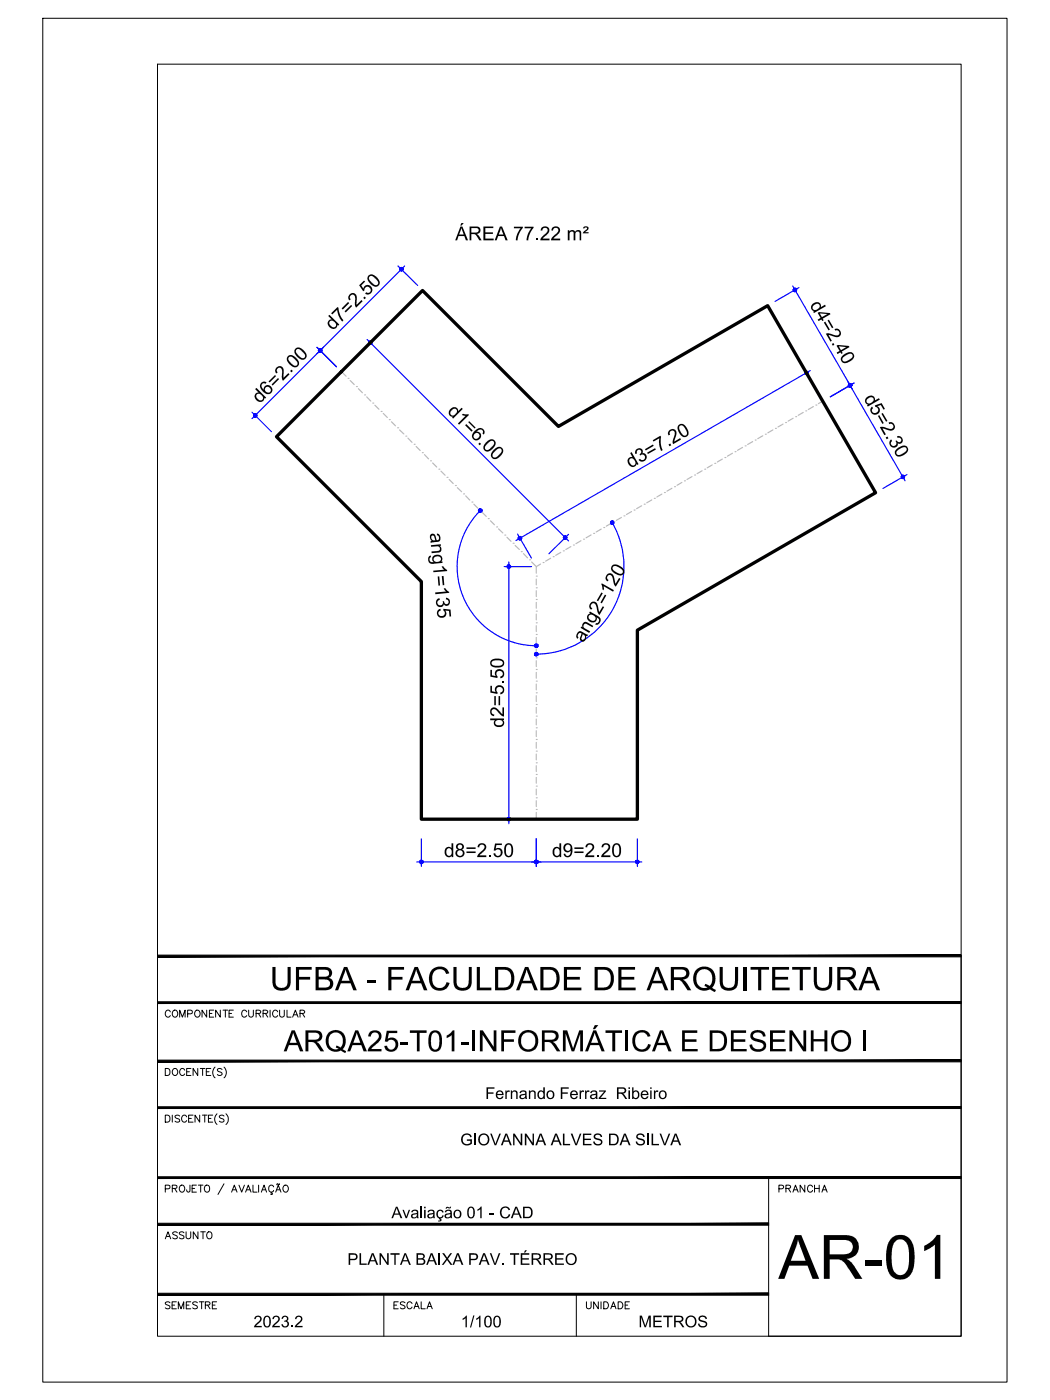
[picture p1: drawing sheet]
<svg xmlns="http://www.w3.org/2000/svg" width="229mm" height="305mm" viewBox="0 0 229 305" stroke-linecap="round" stroke-linejoin="round" font-family="sans-serif">
<!-- layer: ARQ_EIXO CINZA 04 -->
<g fill="none" stroke="#bababa" stroke-width=".25">
<path d="M74.3 80.9l1.1 1M75.8 82.4h.1M76.2 82.8l.9 .9M77.6 84.2h.1M78 84.6l.9 .9M79.4 86h.1M79.8 86.4l.9 .9M81.2 87.8h.1M81.6 88.2l.9 .9M83 89.6h.1M83.4 90l.9 .9M84.8 91.4h.1"/>
<path d="M85.2 91.8l.9 .9M86.6 93.1h.1M87 93.6l.9 .9M88.3 95h.1M88.8 95.4l.9 .9M90.2 96.7h.1M90.6 97.2l.9 .9M91.9 98.6h.1M92.4 99l.9 .9M157.3 99.9l-1.1 .7M157.8 99.6h.1M159.5 98.7l-1.1 .6"/>
<path d="M160 98.3h.1M161.7 97.4l-1.1 .6M162.2 97.1h.1M163.9 96.1l-1.1 .7M164.4 95.8h.1M166.1 94.9l-1.1 .6M166.6 94.5h.1M168.3 93.6l-1.1 .6M168.8 93.3h.1M170.5 92.3l-1.1 .7M171 92h.1M172.7 91.1l-1.1 .6"/>
<path d="M173.2 90.7h.1M174.9 89.8l-1.1 .6M175.4 89.5h.1M177.1 88.5l-1.1 .7M177.6 88.2h.1M179.1 87.3l-.9 .6M93.7 100.3h.1M94.2 100.8l.9 .9M95.5 102.2h.1M96 102.6l.9 .9M97.3 103.9h.1M97.8 104.4l.9 .9"/>
<path d="M99.1 105.7h.1M99.6 106.2l.9 .9M100.9 107.5h.1M101.4 108l.9 .9M102.7 109.3h.1M103.2 109.8l.9 .9M104.5 111.1h.1M105 111.5l.9 .9M106.3 112.9h.1M106.8 113.4l.9 .9M108.1 114.7h.1M108.5 115.1l1 .9"/>
<path d="M109.9 116.5h.1M110.4 117l.9 .9M111.7 118.3h.1M112.1 118.7l1 .9M122.6 119.9h.1M124.3 119l-1.1 .6M124.8 118.7h.1M126.5 117.7l-1.1 .7M127 117.4h.1M128.7 116.5l-1.1 .6M129.2 116.1h.1M130.9 115.2l-1.1 .6"/>
<path d="M131.4 114.9h.1M133.1 113.9l-1.1 .7M133.6 113.6h.1M135.3 112.6l-1.1 .7M135.8 112.3h.1M137.5 111.4l-1.1 .6M138 111h.1M139.7 110.1l-1.1 .6M140.3 109.8h.1M141.9 108.8l-1.1 .7M142.5 108.5h.1M144.1 107.6l-1.1 .6"/>
<path d="M144.7 107.2h.1M146.3 106.3l-1.1 .6M146.9 106h.1M148.5 105l-1.1 .7M149 104.7h.1M150.7 103.8l-1.1 .6M152.9 102.5l-1.1 .6M153.4 102.2h.1M155.1 101.2l-1.1 .7M155.6 100.9h.1M113.5 120.1h.1M114 120.5l.9 1"/>
<path d="M115.3 121.9h.1M115.7 122.3l1.1 1.1M116.8 138.1h.1M116.8 135.6h.1M116.8 133.1h.1M116.8 130.5h.1M116.8 128h.1M116.8 125.4h.1M116.8 126.1v1.2M116.8 128.6v1.3M116.8 131.1v1.3M116.8 133.7v1.3"/>
<path d="M116.8 136.2v1.3M116.8 138.8v1.2M117.7 122.8l-.9 .6v1.4M118.2 122.5h.1M119.9 121.5l-1.1 .7M120.4 121.2h.1M122.1 120.3l-1.1 .6M116.8 158.5h.1M116.8 155.9h.1M116.8 153.4h.1M116.8 150.8h.1M116.8 148.3h.1"/>
<path d="M116.8 145.8h.1M116.8 143.2h.1M116.8 140.7h.1M116.8 141.3v1.3M116.8 143.8v1.3M116.8 146.4v1.3M116.8 148.9v1.3M116.8 151.5v1.2M116.8 154v1.3M116.8 156.5v1.3M116.8 159.1v1.3M116.8 176.2h.1"/>
<path d="M116.8 173.7h.1M116.8 171.2h.1M116.8 168.6h.1M116.8 166.1h.1M116.8 163.5h.1M116.8 161h.1M116.8 161.6v1.3M116.8 164.2v1.2M116.8 166.7v1.3M116.8 169.2v1.3M116.8 171.8v1.3M116.8 174.3v1.3"/>
<path d="M116.8 176.9v1.5"/>
</g>
<!-- layer: COTA AZUL -->
<g fill="none" stroke="#00f" stroke-width=".25">
<path d="M86.7 57.9l4.2 4.2M88.1 57.9l-33.2 33.2M69 75.6l4.2 4.2M79.9 73.9l43.9 43.9M81.3 73.9l-4.2 4.2M172.6 62.3l13 22.5M173.9 62.6l-5.2 3M54.9 89.7l4.2 4.3M175 80.3l3.1 5.2M176.4 80.7l-64.1 37M184.6 83.1l12.5 21.6M185.9 83.4l-5.1 3"/>
<path d="M104.6 111.1a17.3 17.3 0 0 0-3.8 18.8 17.3 17.3 0 0 0 16 10.7M112.7 116.3l3 5.2M123.8 116.3l-4.3 4.3M133.3 113.8a19.1 19.1 0 0 1-16.5 28.6M197.4 103.3l-5.2 3M109.8 123.4h5.9M110.8 122.3v57M109.8 178.4h5.9M90.8 187.7h48.9M91.7 182.6v6M116.8 182.6v6M138.8 182.6v6"/>
</g>
<g fill="#00f" stroke="#00f" stroke-width=".22">
<path d="M80.3 74.3v.2l.3 .1zM80.3 74.5l.3 .1-.3 .1zM80.3 74.7v.2l.3-.3z"/>
<path d="M80.3 74.9l.2 .1 .1-.4zM80.6 74.6l.1 .4h-.2zM80.6 74.6l.1 .4 .2-.1z"/>
<path d="M80.6 74.6l.3 .3 .1-.2zM80.6 74.6l.4-.1v.2zM80.9 74.3l-.3 .3 .4-.1z"/>
<path d="M80.7 74.3l-.1 .3 .3-.3zM80.5 74.3h.2l-.1 .3zM80.3 74.3l.3 .3-.1-.3z"/>
<path d="M123.1 117.1l.2 .2 .1-.2zM123.1 117.1l.3-.1v.1zM123.3 116.8l-.2 .3 .3-.1z"/>
<path d="M123.1 116.7v.4l.2-.3zM123 116.7h.1v.4zM122.8 116.8l.3 .3-.1-.4z"/>
<path d="M122.8 116.8l-.1 .2 .4 .1zM122.7 117l.4 .1h-.4zM122.7 117.1l.1 .2 .3-.2z"/>
<path d="M122.8 117.3l.2 .1 .1-.3zM123.1 117.1v.3h-.1zM123.1 117.1v.3l.2-.1z"/>
<path d="M110.6 123l.2 .4v-.4zM110.6 123l.2 .4-.4-.3zM110.4 123.1v.3h.4z"/>
<path d="M110.4 123.4v.1l.4-.1zM110.4 123.5l.4-.1-.2 .3zM110.8 123.4l-.2 .3h.2z"/>
<path d="M110.8 123.4v.3h.2zM110.8 123.4l.3 .1-.1 .2zM110.8 123.4l.3 .1 .1-.1z"/>
<path d="M110.8 123.4h.4l-.1-.3zM111 123l.1 .1-.3 .3zM110.8 123v.4l.2-.4z"/>
<path d="M110.8 178.4v.3l.2-.1zM110.8 178.4l.3 .1-.1 .1zM110.8 178.4l.3 .1 .1-.1z"/>
<path d="M110.8 178.4h.4l-.1-.3zM111 178l.1 .1-.3 .3zM110.8 178v.4l.2-.4z"/>
<path d="M110.6 178l.2 .4v-.4zM110.6 178l.2 .4-.4-.3zM110.4 178.1v.3h.4z"/>
<path d="M110.4 178.4v.1l.4-.1zM110.4 178.5l.4-.1-.2 .2zM110.8 178.4l-.2 .2 .2 .1z"/>
<path d="M112.9 117.3l.1 .2 .2-.3zM113.2 117.2v.4l-.2-.1zM113.2 117.2v.4l.2-.1z"/>
<path d="M113.2 117.2l.2 .3 .1-.2zM113.2 117.2h.4l-.1 .1zM113.2 117.2h.4l-.1-.2z"/>
<path d="M113.4 116.8l-.2 .4 .3-.2zM113.2 116.8h.2l-.2 .4zM113 116.8l.2 .4v-.4z"/>
<path d="M113 116.8l-.1 .2 .3 .2zM112.9 117l.3 .2h-.4zM112.8 117.2l.1 .1 .3-.1z"/>
<path d="M175.7 80.9l-.1 .3 .3-.2zM175.6 80.8l.1 .1-.1 .3zM175.3 80.9l.3 .3v-.4z"/>
<path d="M175.2 81l.4 .2-.3-.3zM175.2 81l.4 .2h-.4zM175.2 81.2v.2l.4-.2z"/>
<path d="M175.2 81.4l.1 .1 .3-.3zM175.6 81.2v.3h-.3zM175.6 81.2v.3h.1z"/>
<path d="M175.6 81.2l.1 .3 .2-.1zM175.6 81.2h.3v.2zM175.6 81.2h.3v-.2z"/>
<path d="M172.9 62.8l-.1 .1 .3 .2zM172.8 62.9l.3 .2h-.4zM172.7 63.1l.1 .2 .3-.2z"/>
<path d="M172.8 63.3l.1 .2 .2-.4zM173.1 63.1v.4h-.2zM173.1 63.1v.4h.2z"/>
<path d="M173.1 63.1l.2 .4 .1-.2zM173.1 63.1h.3v.2zM173.1 63.1h.3v-.2z"/>
<path d="M173.3 62.8l-.2 .3 .3-.2zM173.1 62.7l.2 .1-.2 .3zM172.9 62.8l.2 .3v-.4z"/>
<path d="M185.1 83.9l.2 .3 .1-.1zM185.1 83.9h.4l-.1 .2zM185.1 83.9h.4l-.1-.2z"/>
<path d="M185.3 83.6l-.2 .3 .3-.2zM185.1 83.5l.2 .1-.2 .3zM184.9 83.6l.2 .3v-.4z"/>
<path d="M184.9 83.6l-.2 .1 .4 .2zM184.7 83.7l.4 .2h-.4zM184.7 83.9v.2l.4-.2z"/>
<path d="M184.7 84.1l.2 .1 .2-.3zM185.1 83.9v.4l-.2-.1zM185.1 83.9v.4l.2-.1z"/>
<path d="M184.9 83.6l-.2 .1 .4 .2zM184.7 83.7l.4 .2h-.4zM184.7 83.9v.2l.4-.2z"/>
<path d="M184.7 84.1l.2 .1 .2-.3zM185.1 83.9v.4l-.2-.1zM185.1 83.9v.4l.2-.1z"/>
<path d="M185.1 83.9l.2 .3 .1-.1zM185.1 83.9h.4l-.1 .2zM185.1 83.9h.4l-.1-.2z"/>
<path d="M185.3 83.6l-.2 .3 .3-.2zM185.1 83.5l.2 .1-.2 .3zM184.9 83.6l.2 .3v-.4z"/>
<path d="M196.6 103.8l.2 .3 .1-.1zM196.6 103.8h.3v.2zM196.6 103.8h.3v-.2z"/>
<path d="M196.8 103.5l-.2 .3 .3-.2zM196.6 103.5h.2l-.2 .3zM196.4 103.5l.2 .3v-.3z"/>
<path d="M196.4 103.5l-.1 .1 .3 .2zM196.3 103.6l.3 .2h-.4zM196.2 103.8l.1 .2 .3-.2z"/>
<path d="M196.3 104l.1 .1 .2-.3zM196.6 103.8v.4l-.2-.1zM196.6 103.8v.4l.2-.1z"/>
<path d="M69.8 75.9l-.1 .4 .3-.3zM69.6 75.9h.2l-.1 .4zM69.4 76l.3 .3-.1-.4z"/>
<path d="M69.4 76l-.1 .2 .4 .1zM69.3 76.2l.4 .1-.4 .1zM69.3 76.4l.1 .2 .3-.3z"/>
<path d="M69.4 76.6l.2 .1 .1-.4zM69.7 76.3l.1 .4h-.2zM69.7 76.3l.1 .4 .2-.1z"/>
<path d="M69.7 76.3l.3 .3 .1-.2zM69.7 76.3l.4-.1v.2zM69.7 76.3l.4-.1-.1-.2z"/>
<path d="M55.5 90.4l-.2 .3 .2 .1zM55.5 90.4l.2 .4h-.2zM55.5 90.4l.2 .4 .1-.1z"/>
<path d="M55.5 90.4l.3 .3 .1-.1zM55.5 90.4l.4-.1v.3zM55.5 90.4l.4-.1-.1-.1z"/>
<path d="M55.7 90.1l-.2 .3 .3-.2zM55.5 90.1h.2l-.2 .3zM55.3 90.2l.2 .2v-.3z"/>
<path d="M55.3 90.2l-.1 .1 .3 .1zM55.2 90.3l.3 .1-.3 .2zM55.2 90.6l.1 .1 .2-.3z"/>
<path d="M69.4 76.6l.2 .1 .1-.4zM69.7 76.3l.1 .4h-.2zM69.7 76.3l.1 .4 .2-.1z"/>
<path d="M69.7 76.3l.3 .3 .1-.2zM69.7 76.3l.4-.1v.2zM69.7 76.3l.4-.1-.1-.2z"/>
<path d="M69.8 75.9l-.1 .4 .3-.3zM69.6 75.9h.2l-.1 .4zM69.4 76l.3 .3-.1-.4z"/>
<path d="M69.4 76l-.1 .2 .4 .1zM69.3 76.2l.4 .1-.4 .1zM69.3 76.4l.1 .2 .3-.3z"/>
<path d="M87.5 58.3l-.1 .3 .2-.3zM87.3 58.3h.2l-.1 .3zM87.1 58.3l.3 .3-.1-.3z"/>
<path d="M87.1 58.3l-.1 .2 .4 .1zM87 58.5l.4 .1-.4 .1zM87 58.7l.1 .2 .3-.3z"/>
<path d="M87.1 58.9l.2 .1 .1-.4zM87.4 58.6l.1 .4h-.2zM87.4 58.6l.1 .4 .1-.1z"/>
<path d="M87.4 58.6l.2 .3 .2-.2zM87.4 58.6l.4-.1v.2zM87.6 58.3l-.2 .3 .4-.1z"/>
<path d="M116.8 187.7h.3v-.2zM116.9 187.3l.2 .2-.3 .2zM116.8 187.3v.4l.1-.4z"/>
<path d="M116.6 187.3l.2 .4v-.4zM116.4 187.5l.2-.2 .2 .4zM116.4 187.5v.2h.4z"/>
<path d="M116.4 187.7v.1l.4-.1zM116.4 187.8l.4-.1-.2 .3zM116.8 187.7l-.2 .3h.2z"/>
<path d="M116.8 187.7v.3h.1zM116.8 187.7l.3 .1-.2 .2zM116.8 187.7l.3 .1v-.1z"/>
<path d="M91.4 187.7v.1l.3-.1zM91.4 187.8l.3-.1-.1 .3zM91.7 187.7l-.1 .3h.1z"/>
<path d="M91.7 187.7v.3h.2zM91.7 187.7l.4 .1-.2 .2zM91.7 187.7l.4 .1v-.1z"/>
<path d="M91.7 187.7h.4v-.2zM91.9 187.3l.2 .2-.4 .2zM91.7 187.3v.4l.2-.4z"/>
<path d="M91.6 187.3l.1 .4v-.4zM91.6 187.3l.1 .4-.3-.2zM91.4 187.5v.2h.3z"/>
<path d="M138.8 187.7h.3v-.2zM138.9 187.3l.2 .2-.3 .2zM138.8 187.3v.4l.1-.4z"/>
<path d="M138.6 187.3l.2 .4v-.4zM138.6 187.3l.2 .4-.4-.2zM138.4 187.5v.2h.4z"/>
<path d="M138.4 187.7v.1l.4-.1zM138.4 187.8l.4-.1-.2 .3zM138.8 187.7l-.2 .3h.2z"/>
<path d="M138.8 187.7v.3h.1zM138.8 187.7l.3 .1-.2 .2zM138.8 187.7l.3 .1v-.1z"/>
<path d="M116.4 187.7v.1l.4-.1zM116.4 187.8l.4-.1-.2 .3zM116.8 187.7l-.2 .3h.2z"/>
<path d="M116.8 187.7v.3h.1zM116.8 187.7l.3 .1-.2 .2zM116.8 187.7l.3 .1v-.1z"/>
<path d="M116.8 187.7h.3v-.2zM116.9 187.3l.2 .2-.3 .2zM116.8 187.3v.4l.1-.4z"/>
<path d="M116.6 187.3l.2 .4v-.4zM116.4 187.5l.2-.2 .2 .4zM116.4 187.5v.2h.4z"/>
<path d="M104.6 110.8v.4l.2-.3zM104.5 110.8h.1v.4zM104.3 110.9l.3 .3-.1-.4z"/>
<path d="M104.3 110.9l-.1 .1 .4 .2zM104.2 111l.4 .2-.4 .1zM104.2 111.3l.1 .1 .3-.2z"/>
<path d="M104.3 111.4l.2 .1 .1-.3zM104.6 111.2v.3h-.1zM104.6 111.2v.3l.2-.1z"/>
<path d="M104.6 111.2l.2 .2 .1-.1zM104.6 111.2l.3-.2v.3zM104.8 110.9l-.2 .3 .3-.2z"/>
<path d="M116.8 140.6h.3v-.2zM116.9 140.3l.2 .1-.3 .2zM116.8 140.2v.4l.1-.3z"/>
<path d="M116.6 140.3l.2 .3v-.4zM116.4 140.4l.2-.1 .2 .3zM116.4 140.4v.2h.4z"/>
<path d="M116.4 140.6v.2l.4-.2zM116.4 140.8l.4-.2-.2 .3zM116.8 140.6l-.2 .3 .2 .1z"/>
<path d="M116.8 140.6v.4l.1-.1zM116.8 140.6l.3 .2-.2 .1zM116.8 140.6l.3 .2v-.2z"/>
<path d="M116.4 142.5v.1l.4-.1zM116.4 142.6l.4-.1-.2 .2zM116.8 142.5l-.2 .2 .2 .1z"/>
<path d="M116.8 142.5v.3l.1-.1zM116.8 142.5l.3 .1-.2 .1zM116.8 142.5l.3 .1v-.1z"/>
<path d="M116.8 142.5h.3v-.3zM116.9 142.1l.2 .1-.3 .3zM116.8 142.1v.4l.1-.4z"/>
<path d="M116.6 142.1l.2 .4v-.4zM116.4 142.2l.2-.1 .2 .4zM116.4 142.2v.3h.4z"/>
<path d="M133.1 113.5l-.1 .1 .3 .2zM133 113.6l.3 .2h-.4zM132.9 113.8l.1 .2 .3-.2z"/>
<path d="M133 114l.1 .1 .2-.3zM133.3 113.8v.4l-.2-.1zM133.3 113.8v.4l.2-.1z"/>
<path d="M133.3 113.8l.2 .3 .1-.1zM133.3 113.8h.3v.2zM133.3 113.8h.3v-.2z"/>
<path d="M133.5 113.5l-.2 .3 .3-.2zM133.3 113.4l.2 .1-.2 .3zM133.1 113.5l.2 .3v-.4z"/>
</g>
<!-- layer: 0 -->
<path d="M74.3 80.9l17.7-17.7 29.6 29.6 45.5-26.3 23.5 40.8-51.8 29.9v41.2h-47.1v-51.8l-31.5-31.5z" fill="none" stroke="#000" stroke-width=".72"/>
<!-- layer: MRG_EXTERNA -->
<path d="M9.3 4h209.9v296.9h-209.9z" fill="none" stroke="#000" stroke-width=".22"/>
<!-- layer: MRG_INTERNA -->
<path d="M34.3 14h175v276.9h-175z" fill="none" stroke="#000" stroke-width=".22"/>
<!-- layer: SIMB_01 -->
<g fill="#000" stroke="#000" stroke-width=".22">
<path d="M34.3 218.1v.4l175-.4zM34.3 218.5l175-.4v.4z"/>
<path d="M34.3 207.9v.4l175-.4zM34.3 208.3l175-.4v.4z"/>
<path d="M34.3 230.8v.4l175-.4zM34.3 231.2l175-.4v.4z"/>
<path d="M34.3 256.2v.4l175-.4zM34.3 256.6l175-.4v.4z"/>
<path d="M34.3 241v.3l175-.3zM34.3 241.3l175-.3v.3z"/>
<path d="M34.3 266.3v.4l133-.4zM34.3 266.7l133-.4v.4z"/>
<path d="M34.3 282h133v-.4zM34.3 281.6h133l-133 .4z"/>
</g>
<g fill="none" stroke="#000" stroke-width=".22">
<path d="M45 219.9v1.5l-1-1.5v1.5M46.5 219.9h-.9v1.5h.9M48 219.9v1.5l-1.1-1.5v1.5M48.6 219.9h1M49.1 219.9v1.5M50.8 219.9h-.9v1.5h.9M54.1 219.9v1.1l.5 .4h.3l.3-.4v-1.1M58.8 219.9v1.5M60.9 219.9v1.1l.4 .4 .5-.2 .1-1.3M62.5 219.9v1.5h.9M209.3 208.1v82.8h-42v-34.5M36 232.6h.5a.82 .82 0 0 1 .5 .8 .82 .82 0 0 1-.5 .7h-.5z"/>
<path d="M37.1 220.3a.56 .56 0 0 0-.7-.4 .56 .56 0 0 0-.4 .6 .63 .63 0 0 0 .2 .8 .63 .63 0 0 0 .9-.2M37.7 220.1a.72 .72 0 0 1 1 .2 .72 .72 0 0 1-.3 1.1 .72 .72 0 0 1-.9-.4 .72 .72 0 0 1 .2-.9zM37.7 232.8a.72 .72 0 0 1 1 .2 .72 .72 0 0 1-.3 1.1 .72 .72 0 0 1-.9-.4 .72 .72 0 0 1 .2-.9zM39.1 221.4v-1.5l.6 1.5 .6-1.5v1.5M40.2 233a.56 .56 0 0 0-.6-.4 .56 .56 0 0 0-.5 .6 .63 .63 0 0 0 .3 .8 .63 .63 0 0 0 .8-.2M40.6 233.3h.6M40.9 220.7l.9-.1v-.5l-.3-.2h-.6v1.5M41.6 232.6h-1v1.5h1M42.7 220a.71 .71 0 0 1 .9 .7 .71 .71 0 0 1-.9 .7l-.3-.5v-.4zM43.1 232.6v1.5l-1.1-1.5v1.5M43.6 232.6h1M44.1 232.6v1.5"/>
<path d="M44.9 233.3h.6M45.6 220.6h.5M45.9 232.6h-1v1.5h1M46.8 232.3a1.57 1.57 0 0 0 0 2.4M48.3 232.8l-.3-.2-.7 .2 .2 .4 .5 .2 .3 .3v.2l-.3 .2-.7-.2M48.8 232.3a1.57 1.57 0 0 1 0 2.4M49.9 220.6h.5M53.7 220.3a.56 .56 0 0 0-.6-.4 .56 .56 0 0 0-.5 .6 .63 .63 0 0 0 .3 .8 .63 .63 0 0 0 .8-.2M55.8 220.6h.8l.2-.4-.4-.3h-.6v1.5M56.3 220.6l.5 .8M57.3 220.6h.8l.2-.4-.4-.3h-.6v1.5M57.8 220.6l.5 .8"/>
<path d="M60.5 220.3a.56 .56 0 0 0-.7-.4 .56 .56 0 0 0-.4 .6 .63 .63 0 0 0 .2 .8 .63 .63 0 0 0 .9-.2M63.7 221.4l.6-1.5 .6 1.5M65.3 220.6h.9l.1-.4-.3-.3h-.7v1.5M65.8 220.6l.5 .8M36 242.8h.5a.82 .82 0 0 1 .5 .7 .82 .82 0 0 1-.5 .8h-.5zM36 258.8l.9-.1 .1-.6-1-.1v1.5M37.5 258.7l1-.1v-.5l-1-.1v1.5M37.5 242.8v1.5M38 258.7l.5 .8M39.1 243l-.3-.2-.7 .2 .2 .4 .7 .3 .1 .2v.2l-.3 .2-.7-.2M39.2 258.2a.72 .72 0 0 1 1 .2 .72 .72 0 0 1-.3 1.1 .72 .72 0 0 1-.9-.4 .72 .72 0 0 1 .2-.9zM40.6 243.2a.56 .56 0 0 0-.6-.4 .56 .56 0 0 0-.5 .6 .63 .63 0 0 0 .3 .8 .63 .63 0 0 0 .8-.2"/>
<path d="M41.1 243.5h.6M41.4 258l-.1 1.4-.4 .1-.2-.1-.1-.4M41.8 258.7h.6M42 242.8h-.9v1.5h.9M42.8 258h-1v1.5h1M43.2 258h1M43.5 242.8v1.5l-1-1.5v1.5M43.7 258v1.5M44.1 242.8h1M44.6 242.8v1.5M44.6 258.2a.63 .63 0 0 1 .8-.1 .63 .63 0 0 1 .2 .9 .57 .57 0 0 1-.5 .6 .57 .57 0 0 1-.6-.6zM45.4 243.5h.5"/>
<path d="M46.3 242.8h-.9v1.5h.9M47.2 242.5a1.57 1.57 0 0 0 0 2.3M48.8 243l-.4-.2-.6 .2 .1 .4 .7 .3 .2 .2v.2l-.4 .2-.6-.2M48.8 257.7l-1.3 2.4M49.2 242.5a1.57 1.57 0 0 1 0 2.3M50.4 259.5l.6-1.5 .6 1.5M50.7 259h.7M52 258l.6 1.5 .6-1.5M53.5 259.5l.6-1.5 .6 1.5M53.7 259h.7M55.1 258v1.5h.9M56.3 258v1.5"/>
<path d="M56.9 259.5l.6-1.5 .5 1.5M57.1 259h.7M59.1 259.5v.3l.2 .2h-.4M59.6 258.4a.6 .6 0 0 0-.9-.3 .6 .6 0 0 0-.2 .9 .54 .54 0 0 0 .4 .5 .54 .54 0 0 0 .7-.3M60 259.5l.6-1.5 .6 1.5M60.2 259h.8M60.3 257.8l-.1 .1M60.3 257.8h.2M60.5 257.8l.1 .1M60.6 257.9h.2M60.9 257.7l-.1 .2M61.8 258.2a.72 .72 0 0 1 1 .2 .72 .72 0 0 1-.3 1.1 .72 .72 0 0 1-.9-.4 .72 .72 0 0 1 .2-.9z"/>
<path d="M83.6 281.8v9.1M125.5 281.8v9.1"/>
</g>
<text font-size="13.3" x="169.5" y="278.4">AR-01</text>
<text font-size="7.1" x="58.8" y="215.6">UFBA - FACULDADE DE ARQUITETURA</text>
<text font-size="6.4" x="61.8" y="228.9">ARQA25-T01-INFORMÁTICA E DESENHO I</text>
<g font-size="4.4">
<text x="168.3" y="260.7">PRANCHA</text>
<text x="34.9" y="270.9">ASSUNTO</text>
<text x="34.9" y="286.1">SEMESTRE</text>
<text x="84.7" y="286.1">ESCALA</text>
<text x="126.3" y="286.1">UNIDADE</text>
</g>
<g font-size="4.2">
<text x="99.1" y="52.3">ÁREA 77.22 m²</text>
<text x="176.2" y="66.4" transform="rotate(60 176.2 66.4)">d4=2.40</text>
<text x="72.4" y="72.1" transform="rotate(-45 72.4 72.1)">d7=2.50</text>
<text x="56.5" y="88" transform="rotate(-45 56.5 88)">d6=2.00</text>
<text x="97.2" y="89.7" transform="rotate(45 97.2 89.7)">d1=6.00</text>
<text x="187.9" y="86.7" transform="rotate(60 187.9 86.7)">d5=2.30</text>
<text x="137.2" y="102.1" transform="rotate(-30 137.2 102.1)">d3=7.20</text>
<text x="93.6" y="116.1" transform="rotate(85 93.6 116.1)">ang1=135</text>
<text x="127" y="140" transform="rotate(-60 127 140)">ang2=120</text>
<text x="109.7" y="158.5" transform="rotate(-90 109.7 158.5)">d2=5.50</text>
<text x="96.6" y="186.6">d8=2.50</text>
<text x="120.1" y="186.6">d9=2.20</text>
</g>
<g font-size="3.5">
<text x="105.6" y="239.3">Fernando Ferraz Ribeiro</text>
<text x="100.2" y="249.3">GIOVANNA ALVES DA SILVA</text>
<text x="85.2" y="265.2">Avaliação 01 - CAD</text>
<text x="75.6" y="275.4">PLANTA BAIXA PAV. TÉRREO</text>
<text x="55.2" y="289">2023.2</text>
<text x="100.3" y="289">1/100</text>
<text x="139" y="289">METROS</text>
</g>
</svg>
